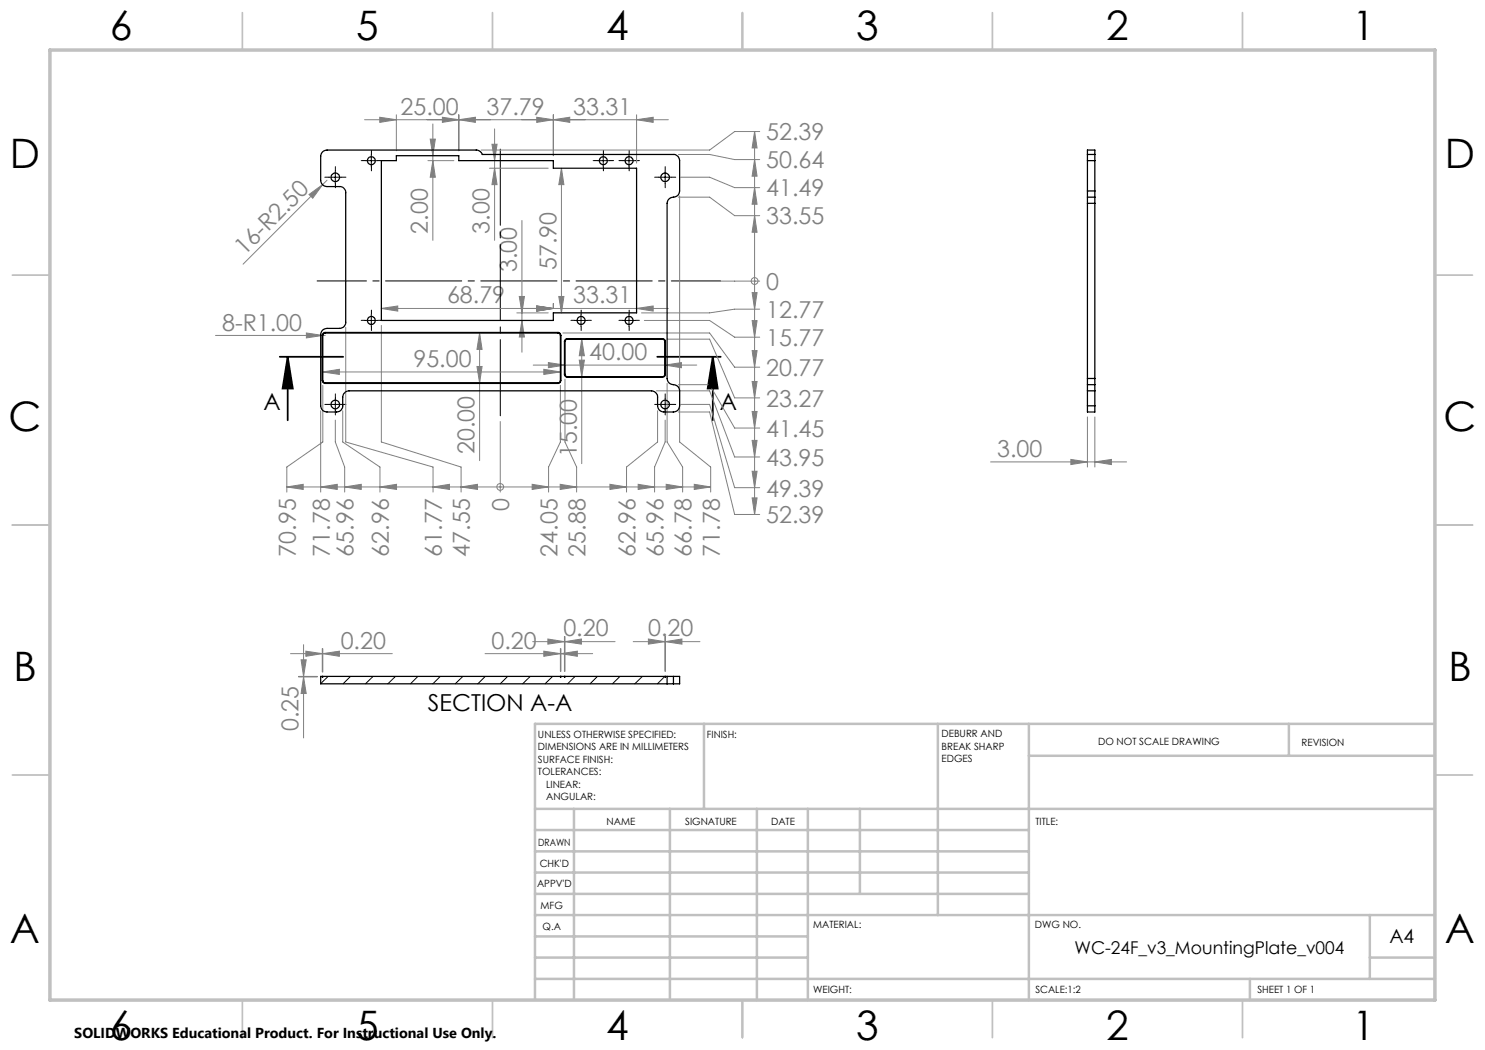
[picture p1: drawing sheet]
<svg xmlns="http://www.w3.org/2000/svg" width="297mm" height="210mm" viewBox="0 0 297 210" stroke-linecap="round" stroke-linejoin="round" font-family="sans-serif">
<path d="M56 71.4h12.7M57.5 71.4l1.1 6.3h-2.1zM57.5 71.4v12.7M131.4 71.4h12.7M142.6 71.4l.9 6.3h-2zM142.6 71.4v12.7" fill="none" stroke="#000" stroke-width=".35"/>
<g fill="none" stroke="#808080" stroke-width=".2">
<path d="M61.8 38.9l2.7-2-2 2.7zM65.4 36l-16.8 16.8M72.9 23.9h60.8M76 23.5l3.3 .4-3.3 .6zM79.3 23v7.2M85.6 32.1h5.2M86 27.8h1.1l-.5 3.3zM86.6 32.1l.5 3.3h-1.1zM86.6 24.8v23.3M88.5 23.5l3.3 .4-3.3 .6zM91.8 23.9l3.3-.4v1zM91.8 23v7.2"/>
<path d="M97.9 33.6h11.7M98.4 28.8h1l-.5 3.3zM98.9 33.6l.5 3.3h-1zM98.9 25.8v22.3M107.4 23.5l3.3 .4-3.3 .6zM110.7 23.9l3.2-.4v1zM110.7 23v8.1M112.3 33.6l.5 3.3h-1zM112.3 33.6v29M127.3 23.9l3.3-.4v1zM127.3 23v9.6M135.7 39.4h6.2l5 3.7h5"/>
<path d="M135.7 30.9h6.2l5 1h5M135.9 39.2v49.2l6.2 5v5M136.1 35.4h5.8l5 2.1h5M150.9 26.3v76.6M150.9 37.5l.5 3.3h-1zM150.9 31.9l.5 3.3h-1zM150.9 26.3l.5 3.3h-1zM151.9 26.3h-5l-5 3.7h-45.7M103.9 59.3h1l-.5 3.3zM104.4 44.1v26.3M111.8 59.3h1l-.5 3.3zM144.1 56.2h7.8"/>
<path d="M150.4 58.5h1l-.5 3.3zM150.9 56.2h.1M150.9 43.1l.5 3.4h-1zM43.1 67.1h22M61.3 66.6l3.3 .5-3.3 .5zM64.6 74.4l3.3-.5v1zM64.6 74.4h47.5M64.6 77.1v11.3l-7.2 5v5M69.1 65.4v23l17.5 5v5M76.3 61.7l3.3-.5v1zM76.3 65.1v23.3l15.9 5v5M76.3 61.7h57.4"/>
<path d="M95.4 73.3h1l-.5 3.3zM95.9 66.6l.5 3.3h-1zM95.9 66.6v25.5M103.4 62.6h6.2M104.4 64.1l.5 3.3h-1zM106.6 73h32.7M107.4 61.2l3.3 .5-3.3 .5zM108.8 73.9l3.3 .5-3.3 .5zM109.7 72.5l3.3 .5-3.3 .5zM110.7 60.7v.9M112.1 77.1v11.3l-2.4 5v5M112.6 66.6h29.3l5 6.8h5"/>
<path d="M113 75.8v12.6l2.3 5v5M115.9 72h1l-.6 3.3zM116.3 67.8l.6 3.3h-1zM116.3 67.8v24.9M127.3 61.7l3.3-.5v1zM128.9 64.1h13l5 3.3h5M131.3 78.2h10.6l5 13.2h5M133 73l3.3-.5v1zM133.4 76.7v11.7l3.1 5v5M133.5 67.8h8.4l5 11.8h5M135.7 76.9h6.2l5 8.7h5M150.4 64.1h1l-.5 3.3z"/>
<path d="M150.4 76.3h1l-.5 3.3zM150.4 70.1h1l-.5 3.3zM151.9 61.8h-5l-5 .8h-13.6M57.4 97.4l3.2-.5v1zM57.4 97.4h84.7M64.1 82.2v16.2M64.1 97.4l3.4-.5v1zM67.1 84v4.4l1.8 5v5M68.5 82.2v6.2l7.5 5v5M68.9 97.4l3.3-.5v1zM76 97.4l3.3-.5v1zM86.6 97.4l3.3-.5v1z"/>
<path d="M92.2 97.4l3.3-.5v1zM100 97.4h.1M100 84.3v14.1M106.4 96.9l3.3 .5-3.3 .5zM112 96.9l3.3 .5-3.3 .5zM122 96.9l3.3 .5-3.3 .5zM127.6 96.9l3.3 .5-3.3 .5zM131.5 82.2v6.2l-6.2 5v5M133 84v4.4l-2.1 5v5M133.2 96.9l3.3 .5-3.3 .5zM135.7 82.4h6.2l5 20.5h5M136.1 80.9h5.8l5 16.6h5"/>
<path d="M138.9 96.9l3.2 .5-3.2 .5zM150.4 82.3h1l-.5 3.3zM150.4 88.1h1l-.5 3.3zM150.4 94.3h1l-.5 3.2zM150.4 99.6h1l-.5 3.3zM198.1 92.4h27.2M214.2 91.9l3.3 .5-3.3 .5zM217.5 83.4v10M219 92.4l3.3-.5v1zM219 83.4v10M58.1 130.7h20.4M59.7 135.4h3.8"/>
<path d="M59.7 135.3h3.8M60.2 132h1l-.5 3.3zM60.7 135.4l.5 3.3h-1zM60.7 128.9v18.7M61.2 130.2l3.3 .5-3.3 .6zM64.5 129.7v4.7M64.6 130.7l3.3-.5v1.1zM64.6 129.7v4.7M97 130.7h21.5M106.5 128.3h16.5M108.8 130.2l3.3 .5-3.3 .6zM109.6 127.8l3.3 .5-3.3 .5z"/>
<path d="M112.1 129.7v4.6M112.2 130.7l3.3-.5v1.1zM112.2 129.7v4.6M112.9 127.3v7M113 128.3l3.3-.5v1zM113 127.3v7M126.6 128.3h13.4M129.7 127.8l3.3 .5-3.3 .5zM133 127.3v7M133.1 128.3l3.3-.5v1zM133.1 127.3v7"/>
<circle cx="150.9" cy="56.2" r=".68"/>
<circle cx="100" cy="97.4" r=".68"/>
</g>
<path d="M63.4 56.2h80.7" fill="none" stroke="#000" stroke-width=".2" stroke-dasharray="15.2 1.3 1.3 1.3" stroke-dashoffset="5.4"/>
<path d="M100.1 29.7v53.6" fill="none" stroke="#000" stroke-width=".2" stroke-dasharray="15.2 1.3 1.3 1.3" stroke-dashoffset="-.1"/>
<g fill="none" stroke="#000" stroke-width=".2" stroke-dasharray="15.2 1.3 1.3 1.3">
<path d="M65.8 35.4h-.8M67.1 34.2v-.9M67.1 36.7v.8M68.3 35.4h.9M73 32.1h-.8M74.3 30.9v-.8M74.3 33.4v.8M75.5 32.1h.8M119.4 32.1h-.8M120.7 30.9v-.8M120.7 33.4v.8M121.9 32.1h.8"/>
<path d="M124.6 32.1h-.8M125.8 30.9v-.8M125.8 33.4v.8M127.1 32.1h.8M131.8 35.4h-.9M133 34.2v-.9M133 36.7v.8M134.3 35.4h.8M67.1 79.6v-.8M73 64.1h-.8M74.3 62.8v-.8M74.3 65.3v.8"/>
<path d="M75.5 64.1h.8M115 64.1h-.8M116.2 62.8v-.8M116.2 65.3v.8M117.5 64.1h.8M124.6 64.1h-.8M125.8 62.8v-.8M125.8 65.3v.8M127.1 64.1h.8M133 79.6v-.8M65.8 80.9h-.8M67.1 82.1v.9"/>
<path d="M68.3 80.9h.9M131.8 80.9h-.9M133 82.1v.9M134.3 80.9h.8"/>
</g>
<g fill="none" stroke="#000" stroke-width=".2">
<path d="M65.8 35.4h2.5M67.1 34.2v2.5M73 32.1h2.5M74.3 30.9v2.5M119.4 32.1h2.5M120.6 30.9v2.5M124.6 32.1h2.5M125.8 30.9v2.5M131.8 35.4h2.5M133 34.2v2.5M67.1 79.6v2.6M73 64.1h2.5"/>
<path d="M74.3 62.9v2.4M115 64.1h2.5M116.2 62.9v2.4M124.6 64.1h2.5M125.8 62.9v2.4M133 79.6v2.6M65.8 80.9h2.5M131.8 80.9h2.5"/>
</g>
<g fill="none" stroke="#c0c0c0" stroke-width=".35">
<path d="M48.5 2.5v7.5M98.5 2.5v7.5M148.5 2.5v7.5M198.5 2.5v7.5M248.5 2.5v7.5M2.5 55h7.5M287 55h7.5M2.5 105h7.5M287 105h7.5M2.5 155h7.5M287 155h7.5M48.5 200v7.5"/>
<path d="M98.5 200v7.5M148.5 200v7.5M198.5 200v7.5M248.5 200v7.5"/>
</g>
<g fill="none" stroke="#c0c0c0" stroke-width=".5">
<path d="M140.8 144.8v17M187.6 144.8v38.2M205.8 144.8v55.2M205.8 151.2h81.2M257.8 144.8v6.4M287 144.8h-180v55.2M107 161.8h180M107 178.8h98.8M107 174.5h98.8M107 170.3h98.8M107 166h98.8M114.8 161.8v38.2"/>
<path d="M134 161.8v38.2M151.4 161.8v38.2M161.6 161.8v38.2M172 161.8v17M107 195.8h180M107 191.5h54.6M107 187.3h54.6M107 183h180M250 195.8v4.2M274 191.5h13M274 183v12.8"/>
</g>
<path d="M10 10h277v190h-277z" fill="none" stroke="#c0c0c0" stroke-width=".7"/>
<path d="M142.6 71.4l.9 6.3h-2zM57.5 71.4l1.1 6.3h-2.1z" fill="#000"/>
<g fill="#808080">
<path d="M61.3 66.6l3.3 .5-3.3 .5z"/>
<path d="M61.8 38.9l2.7-2-2 2.7z"/>
<path d="M150.4 58.5h1l-.5 3.3zM150.4 64.1h1l-.5 3.3zM150.4 76.3h1l-.5 3.3zM150.4 82.3h1l-.5 3.3zM150.4 88.1h1l-.5 3.3zM150.4 94.3h1l-.5 3.2zM150.4 99.6h1l-.5 3.3zM150.4 70.1h1l-.5 3.3zM150.9 43.1l.5 3.4h-1zM150.9 37.5l.5 3.3h-1zM150.9 31.9l.5 3.3h-1zM150.9 26.3l.5 3.3h-1z"/>
<path d="M92.2 97.4l3.3-.5v1zM76 97.4l3.3-.5v1zM86.6 97.4l3.3-.5v1zM68.9 97.4l3.3-.5v1zM64.1 97.4l3.4-.5v1zM57.4 97.4l3.2-.5v1zM106.4 96.9l3.3 .5-3.3 .5zM112 96.9l3.3 .5-3.3 .5zM133.2 96.9l3.3 .5-3.3 .5zM138.9 96.9l3.2 .5-3.2 .5zM122 96.9l3.3 .5-3.3 .5zM127.6 96.9l3.3 .5-3.3 .5z"/>
<path d="M91.8 23.9l3.3-.4v1zM76 23.5l3.3 .4-3.3 .6zM110.7 23.9l3.2-.4v1zM88.5 23.5l3.3 .4-3.3 .6zM127.3 23.9l3.3-.4v1zM107.4 23.5l3.3 .4-3.3 .6z"/>
<path d="M76.3 61.7l3.3-.5v1zM107.4 61.2l3.3 .5-3.3 .5zM107.4 61.2l3.3 .5-3.3 .5zM127.3 61.7l3.3-.5v1zM109.7 72.5l3.3 .5-3.3 .5zM133 73l3.3-.5v1zM214.2 91.9l3.3 .5-3.3 .5zM219 92.4l3.3-.5v1zM61.2 130.2l3.3 .5-3.3 .6zM64.6 130.7l3.3-.5v1.1zM108.8 130.2l3.3 .5-3.3 .6zM112.2 130.7l3.3-.5v1.1zM109.6 127.8l3.3 .5-3.3 .5zM113 128.3l3.3-.5v1zM129.7 127.8l3.3 .5-3.3 .5zM133.1 128.3l3.3-.5v1z"/>
<path d="M64.6 74.4l3.3-.5v1zM108.8 73.9l3.3 .5-3.3 .5z"/>
<path d="M111.8 59.3h1l-.5 3.3zM112.3 33.6l.5 3.3h-1zM98.9 33.6l.5 3.3h-1zM98.4 28.8h1l-.5 3.3zM86.6 32.1l.5 3.3h-1.1zM86 27.8h1.1l-.5 3.3zM104.4 64.1l.5 3.3h-1zM103.9 59.3h1l-.5 3.3zM60.7 135.4l.5 3.3h-1zM60.2 132h1l-.5 3.3z"/>
<path d="M95.9 66.6l.5 3.3h-1zM95.4 73.3h1l-.5 3.3zM116.3 67.8l.6 3.3h-1zM115.9 72h1l-.6 3.3z"/>
</g>
<g fill="none" stroke="#000" stroke-width=".25">
<path d="M64.5 30.4l.9-.4h29.9a1.27 1.27 0 0 1 1.1 .9h38.3a1.21 1.21 0 0 1 1.2 1.2v6.1a1.52 1.52 0 0 1-1.7 1.3l-.6 .5-.2 .7v35a1.52 1.52 0 0 0 1.7 1.3l.5 .3 .3 .6v3.3a1.21 1.21 0 0 1-1.2 1.2h-1.9a1.26 1.26 0 0 1-1.3-1.2v-1.8a1.26 1.26 0 0 0-1.2-1.2h-60.5a1.33 1.33 0 0 0-1.3 1.2v1.8a1.21 1.21 0 0 1-1.2 1.2h-1.9a1.26 1.26 0 0 1-1.3-1.2v-14.3a1.26 1.26 0 0 1 1.3-1.2h2.5a1.21 1.21 0 0 0 1.2-1.3v-25.8a1.21 1.21 0 0 0-1.2-1.3h-2.5a1.33 1.33 0 0 1-1.3-1.3v-4.8zM76.3 32.1h3v-1h12.5v1h18.9v1.5h16.6v29h-16.6v1.5h-34.4zM217.5 30.9v1.2M217.5 38.2v1.2M217.5 39.4v1.3M217.5 30.9v-.9h1.5v.9M217.5 30.9h1.5M217.5 32.1h1.5M217.5 38.2h1.5M217.5 32.1v6.1M217.5 39.4h1.5M219 30.9v1.2"/>
<path d="M219 38.2v1.2M219 39.4v1.3M219 32.1v6.1M217.5 40.7v35M217.5 40.7h1.5M219 40.7v35M64.6 66.7l.3-.2h46.7a.6 .6 0 0 1 .6 .6v9a.6 .6 0 0 1-.6 .6h-46.5a.6 .6 0 0 1-.6-.6v-9zM64.7 66.7l.3-.1h46.7l.2 .1 .2 .4-.1 9.2-.3 .3h-46.7l-.3-.2-.1-.3v-9zM113.1 67.8l.4-.1h19a.6 .6 0 0 1 .6 .6v6.6a.6 .6 0 0 1-.6 .6h-19a.6 .6 0 0 1-.6-.6v-6.7zM113.1 68l.4-.2 19.2 .1 .3 .4v6.6l-.1 .2-.3 .2h-19.3l-.3-.4v-6.6zM217.5 76.9v1.3M217.5 75.7v1.2"/>
<path d="M217.5 78.2h1.5M217.5 78.2v3M217.5 76.9h1.5M217.5 75.7h1.5M219 76.9v1.3M219 75.7v1.2M219 78.2v3M217.5 81.2v1.2h1.5v-1.2M217.5 81.2h1.5M64.5 135.3h.1M64.5 135.3h-.4v1.5h69.3M64.5 135.3v.1l.1-.1"/>
<path d="M64.6 135.3h47.5M112.1 135.3h.1M112.1 135.3v.1l.1-.1M112.2 135.3h.7M112.9 135.3h.1M112.9 135.3v.1l.1-.1M113 135.3h20M133 135.3h.1M133 135.3v.1l.1-.1M133.1 135.3h.3M133.4 136.8h1.3M133.4 135.3h1.3"/>
<path d="M133.4 135.3v1.5M134.7 135.3h1.2v1.5h-1.2M134.7 135.3v1.5"/>
<circle cx="67.1" cy="35.5" r=".87"/>
<circle cx="74.3" cy="32.1" r=".8"/>
<circle cx="120.7" cy="32.1" r=".8"/>
<circle cx="125.8" cy="32.1" r=".8"/>
<circle cx="133" cy="35.5" r=".86"/>
<circle cx="74.3" cy="64.1" r=".79"/>
<circle cx="116.2" cy="64.1" r=".79"/>
<circle cx="125.8" cy="64.1" r=".79"/>
<circle cx="67.1" cy="80.9" r=".86"/>
<circle cx="133" cy="80.9" r=".87"/>
</g>
<g fill="none" stroke="#000" stroke-width=".2">
<path d="M65.6 135.3l-1.5 1.4M70.1 135.3l-1.5 1.5M74.6 135.3l-1.5 1.5M79.1 135.3l-1.5 1.5M83.6 135.3l-1.5 1.5M88.1 135.3l-1.5 1.5M92.6 135.3l-1.5 1.5M97 135.3l-1.4 1.5M101.5 135.3l-1.5 1.5M106 135.3l-1.5 1.5M110.5 135.3l-1.5 1.5M115 135.3l-1.5 1.5"/>
<path d="M119.5 135.3l-1.5 1.5M124 135.3l-1.5 1.5M128.5 135.3l-1.5 1.5M133 135.3l-1.5 1.5"/>
</g>
<g font-size="8.1">
<text x="22" y="8">6</text>
<text x="71.2" y="8">5</text>
<text x="121.2" y="8">4</text>
<text x="171.3" y="8">3</text>
<text x="221.3" y="8">2</text>
<text x="270.5" y="8">1</text>
<text x="2" y="33.6">D</text>
<text x="289" y="33.6">D</text>
<text x="1.7" y="86.1">C</text>
<text x="288.7" y="86.1">C</text>
<text x="2.7" y="136.1">B</text>
<text x="289.7" y="136.1">B</text>
<text x="2" y="188.6">A</text>
<text x="289" y="188.6">A</text>
<text x="22" y="208">6</text>
<text x="71.2" y="208">5</text>
<text x="121.2" y="208">4</text>
<text x="171.3" y="208">3</text>
<text x="221.3" y="208">2</text>
<text x="270.5" y="208">1</text>
</g>
<g font-size="4.7" fill="#808080">
<text x="80.1" y="22.9">25.00</text>
<text x="97.3" y="22.9">37.79</text>
<text x="114.6" y="22.9">33.31</text>
<text x="153.2" y="28.1">52.39</text>
<text x="153.2" y="33.7">50.64</text>
<text x="153.2" y="39.3">41.49</text>
<text x="85.6" y="46.7" transform="rotate(-90 85.6 46.7)">2.00</text>
<text x="97.9" y="46.7" transform="rotate(-90 97.9 46.7)">3.00</text>
<text x="153.2" y="44.9">33.55</text>
<text x="48.9" y="51.2" transform="rotate(-45 48.9 51.2)">16-R2.50</text>
<text x="111.3" y="54" transform="rotate(-90 111.3 54)">57.90</text>
<text x="103.4" y="54.4" transform="rotate(-90 103.4 54.4)">3.00</text>
<text x="153.2" y="58">0</text>
<text x="89.4" y="60.7">68.79</text>
<text x="114.6" y="60.7">33.31</text>
<text x="153.2" y="63.6">12.77</text>
<text x="44.4" y="66.1">8-R1.00</text>
<text x="153.2" y="69.2">15.77</text>
<text x="82.7" y="73.3">95.00</text>
<text x="117.9" y="72">40.00</text>
<text x="153.2" y="75.2">20.77</text>
<text x="153.2" y="81.3">23.27</text>
<text x="153.2" y="87.4">41.45</text>
<text x="94.9" y="90.8" transform="rotate(-90 94.9 90.8)">20.00</text>
<text x="115.4" y="91.4" transform="rotate(-90 115.4 91.4)">15.00</text>
<text x="153.2" y="93.2">43.95</text>
<text x="199.4" y="91.4">3.00</text>
<text x="153.2" y="99.3">49.39</text>
<text x="101.8" y="102.3" transform="rotate(-90 101.8 102.3)">0</text>
<text x="153.2" y="104.6">52.39</text>
<text x="59.1" y="111.3" transform="rotate(-90 59.1 111.3)">70.95</text>
<text x="65.9" y="111.3" transform="rotate(-90 65.9 111.3)">71.78</text>
<text x="70.7" y="111.3" transform="rotate(-90 70.7 111.3)">65.96</text>
<text x="77.8" y="111.3" transform="rotate(-90 77.8 111.3)">62.96</text>
<text x="88.4" y="111.3" transform="rotate(-90 88.4 111.3)">61.77</text>
<text x="94" y="111.3" transform="rotate(-90 94 111.3)">47.55</text>
<text x="111.5" y="111.3" transform="rotate(-90 111.5 111.3)">24.05</text>
<text x="117.1" y="111.3" transform="rotate(-90 117.1 111.3)">25.88</text>
<text x="127.1" y="111.3" transform="rotate(-90 127.1 111.3)">62.96</text>
<text x="132.7" y="111.3" transform="rotate(-90 132.7 111.3)">65.96</text>
<text x="138.3" y="111.3" transform="rotate(-90 138.3 111.3)">66.78</text>
<text x="143.9" y="111.3" transform="rotate(-90 143.9 111.3)">71.78</text>
<text x="68.1" y="129.7">0.20</text>
<text x="98.3" y="129.7">0.20</text>
<text x="112.7" y="127.3">0.20</text>
<text x="129.6" y="127.3">0.20</text>
<text x="59.7" y="146.3" transform="rotate(-90 59.7 146.3)">0.25</text>
</g>
<g font-size="4.7">
<text x="52.7" y="81.9">A</text>
<text x="143.9" y="81.9">A</text>
<text x="85.6" y="142.2">SECTION A-A</text>
</g>
<text font-size="3.9" x="277.9" y="188.5">A4</text>
<text font-size="3.5" x="214.9" y="190.9">WC-24F_v3_MountingPlate_v004</text>
<text font-size="2.9" x="14.9" y="207.6">SOLIDWORKS Educational Product. For Instructional Use Only.</text>
<g font-size="2">
<text x="107.6" y="147.6">UNLESS OTHERWISE SPECIFIED:</text>
<text x="141.4" y="147.6">FINISH:</text>
<text x="188.3" y="147.5">DEBURR AND</text>
<text x="188.3" y="150">BREAK SHARP</text>
<text x="219.6" y="149">DO NOT SCALE DRAWING</text>
<text x="260.3" y="149.2">REVISION</text>
<text x="107.6" y="150.1">DIMENSIONS ARE IN MILLIMETERS</text>
<text x="107.6" y="152.6">SURFACE FINISH:</text>
<text x="107.6" y="155.1">TOLERANCES:</text>
<text x="188.3" y="152.5">EDGES</text>
<text x="109.2" y="157.6">LINEAR:</text>
<text x="109.2" y="160.1">ANGULAR:</text>
<text x="121.3" y="165">NAME</text>
<text x="137" y="164.9">SIGNATURE</text>
<text x="154.2" y="164.9">DATE</text>
<text x="207.1" y="164.9">TITLE:</text>
<text x="107.6" y="169.1">DRAWN</text>
<text x="107.9" y="173.3">CHK'D</text>
<text x="107.4" y="177.4">APPV'D</text>
<text x="108.1" y="181.8">MFG</text>
<text x="108.5" y="186">Q.A</text>
<text x="162.6" y="185.5">MATERIAL:</text>
<text x="207" y="185.5">DWG NO.</text>
<text x="162.6" y="198.5">WEIGHT:</text>
<text x="207.1" y="198.6">SCALE:1:2</text>
<text x="251.5" y="198.6">SHEET 1 OF 1</text>
</g>
</svg>
